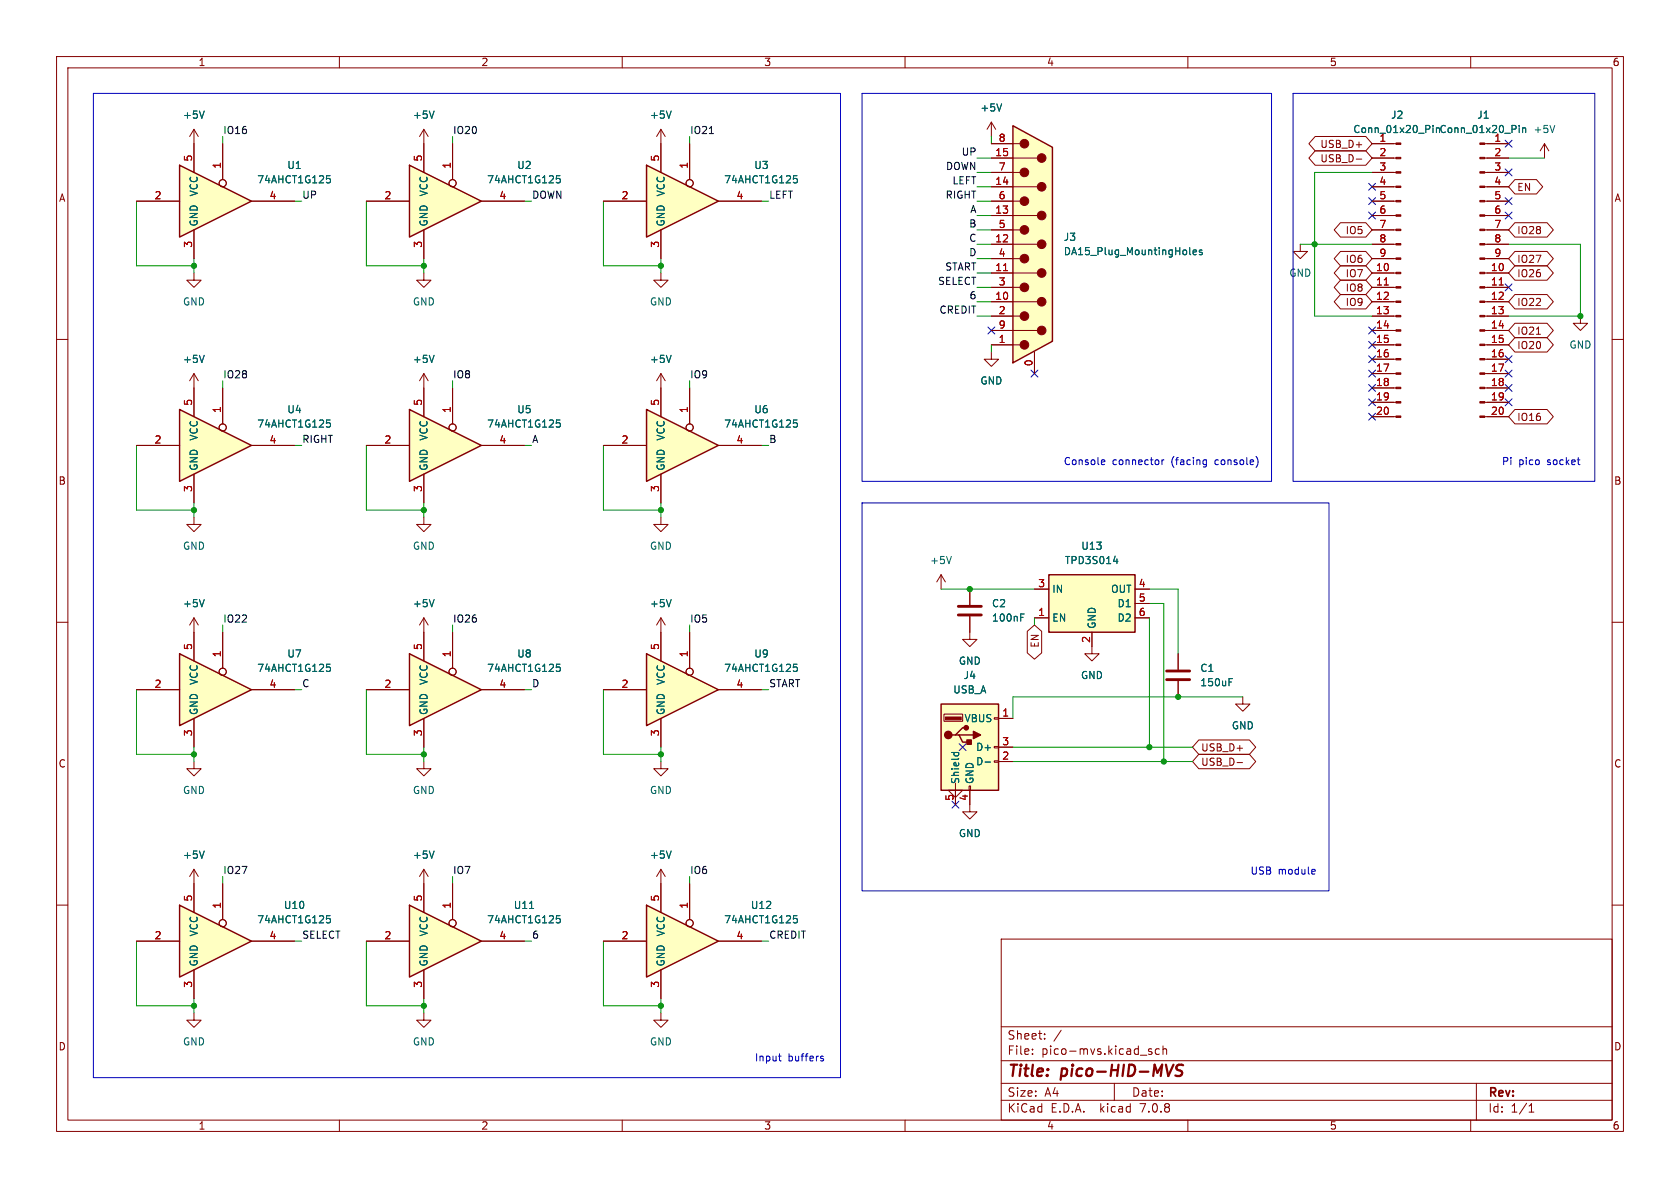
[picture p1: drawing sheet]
<svg xmlns="http://www.w3.org/2000/svg" width="297mm" height="210mm" viewBox="0 0 297 210" stroke-linecap="round" stroke-linejoin="round" font-family="sans-serif">
<g fill="none" stroke="#840000" stroke-width=".18">
<path d="M10 10h277v190h-277zM12 12h273v186h-273zM60 10v2M110 10v2M160 10v2M210 10v2M260 10v2M10 60h2M285 60h2M10 110h2M285 110h2M219.7 123.2v1.3h1.3l-1.3 1.2-1.3-1.2h1.3"/>
<path d="M10 160h2M285 160h2M177 166h108v32h-108zM60 198v2M110 198v2M160 198v2M177 194.5h108M177 191.5h108M177 187.5h108M177 181.5h108M182.5 186.3v.1M182.5 185.5v.1"/>
<path d="M184.7 183.6v.1M184.7 182.8v.1M187.6 182.1l-1.3 2M197 191.5v3M203.6 185.5l-.4-.1-.2 .2 .1 .2 .5 .2v.3h-.6M205 185.5l-.5-.1-.3 .3v.4l.2 .2h.6M205.6 185.5l.2-.1 .4 .1v.9M205.6 184.9v1.5M210 198v2M260 198v2M261 191.5v6.5M270.3 196.6h.9"/>
<path d="M270.3 195.5l.4-.4v1.5"/>
</g>
<path d="M207.5 188.2l-1 2M209.2 188.3a.85 .85 0 0 0-1.1 .1 .45 .45 0 0 0 .2 .8l.4 .1a.49 .49 0 0 1 .3 .5 .49 .49 0 0 1-.5 .4l-.7-.1" fill="none" stroke="#840000" stroke-width=".4"/>
<path d="M31.7 72.4l12.7 6.3-12.7 6.4z" fill="#ffffc2"/>
<path d="M31.7 72.4l12.7 6.3-12.7 6.4z" fill="none" stroke="#840000" stroke-width=".25"/>
<g fill="none" stroke="#840000" stroke-width=".18">
<path d="M24.1 78.7h7.6M34.3 68.6v5.1M39.4 68.6v6.3M44.4 78.7h7.7M34.3 83.8v5.1M74.9 179.1v1.2h1.3l-1.3 1.3-1.2-1.3h1.2"/>
<circle cx="39.4" cy="75.6" r=".63"/>
</g>
<path d="M57.8 74.2h.6M57.9 74.7h.3l.2 .3-.1 .4-.4 .1" fill="none" stroke="#006464" stroke-width=".18"/>
<path d="M179.1 22.2l7 3.8v34.3l-7 3.8z" fill="#ffffc2"/>
<g fill="#840000" stroke="#840000" stroke-width=".18">
<path d="M246.8 73.5h.8v.3h-.8z"/>
<path d="M246.8 71h.8v.2h-.8z"/>
<path d="M246.8 68.5h.8v.2h-.8z"/>
<path d="M246.8 65.9h.8v.3h-.8z"/>
<path d="M246.8 63.4h.8v.2h-.8z"/>
<path d="M246.8 60.8h.8v.3h-.8z"/>
<path d="M246.8 58.3h.8v.2h-.8z"/>
<path d="M246.8 55.8h.8v.2h-.8z"/>
<path d="M246.8 53.2h.8v.3h-.8z"/>
<path d="M246.8 50.7h.8v.2h-.8z"/>
<path d="M246.8 48.1h.8v.3h-.8z"/>
<path d="M246.8 45.6h.8v.2h-.8z"/>
<path d="M246.8 43.1h.8v.2h-.8z"/>
<path d="M246.8 40.5h.8v.3h-.8z"/>
<path d="M246.8 38h.8v.2h-.8z"/>
<path d="M246.8 35.4h.8v.3h-.8z"/>
<path d="M246.8 32.9h.8v.2h-.8z"/>
<path d="M246.8 30.4h.8v.2h-.8z"/>
<path d="M246.8 27.8h.8v.3h-.8z"/>
<path d="M246.8 25.3h.8v.2h-.8z"/>
<path d="M167.1 126.7h2.8v.6h-2.8z"/>
<path d="M261.6 73.5h.9v.3h-.9z"/>
<path d="M261.6 71h.9v.2h-.9z"/>
<path d="M261.6 68.5h.9v.2h-.9z"/>
<path d="M261.6 65.9h.9v.3h-.9z"/>
<path d="M261.6 63.4h.9v.2h-.9z"/>
<path d="M261.6 60.8h.9v.3h-.9z"/>
<path d="M261.6 58.3h.9v.2h-.9z"/>
<path d="M261.6 55.8h.9v.2h-.9z"/>
<path d="M261.6 53.2h.9v.3h-.9z"/>
<path d="M261.6 50.7h.9v.2h-.9z"/>
<path d="M261.6 48.1h.9v.3h-.9z"/>
<path d="M261.6 45.6h.9v.2h-.9z"/>
<path d="M261.6 43.1h.9v.2h-.9z"/>
<path d="M261.6 40.5h.9v.3h-.9z"/>
<path d="M261.6 38h.9v.2h-.9z"/>
<path d="M261.6 35.4h.9v.3h-.9z"/>
<path d="M261.6 32.9h.9v.2h-.9z"/>
<path d="M261.6 30.4h.9v.2h-.9z"/>
<path d="M261.6 27.8h.9v.3h-.9z"/>
<path d="M261.6 25.3h.9v.2h-.9z"/>
<circle cx="181.1" cy="61" r=".76"/>
<circle cx="181.1" cy="55.9" r=".76"/>
<circle cx="181.1" cy="50.8" r=".76"/>
<circle cx="181.1" cy="45.7" r=".76"/>
<circle cx="181.1" cy="40.6" r=".76"/>
<circle cx="181.1" cy="35.6" r=".76"/>
<circle cx="181.1" cy="30.5" r=".76"/>
<circle cx="181.1" cy="25.4" r=".76"/>
<circle cx="184.1" cy="58.4" r=".76"/>
<circle cx="184.1" cy="53.3" r=".76"/>
<circle cx="184.1" cy="48.3" r=".76"/>
<circle cx="184.1" cy="43.2" r=".76"/>
<circle cx="184.1" cy="38.1" r=".76"/>
<circle cx="184.1" cy="33" r=".76"/>
<circle cx="184.1" cy="27.9" r=".76"/>
</g>
<g fill="none" stroke="#840000" stroke-width=".18">
<path d="M175.3 38.1h8.1M175.3 35.6h5M175.3 33h8.1M175.3 30.5h5M175.3 27.9h8.1M175.3 25.4h5M175.3 21.6l-.8 1.3M175.3 21.6v2.5M175.3 21.6l.7 1.3M242.6 38.1h4.2M242.6 35.6h4.2M242.6 33h4.2"/>
<path d="M242.6 30.5h4.2M242.6 27.9h4.2M242.6 25.4h4.2M262.5 38.1h4.2M262.5 35.6h4.2M262.5 33h4.2M262.5 30.5h4.2M262.5 27.9h4.2M262.5 25.4h4.2M273 25.4l-.7 1.3M273 25.4v2.5M273 25.4l.8 1.3"/>
<path d="M116.8 48.3v1.2h1.3l-1.3 1.3-1.2-1.3h1.2M175.3 58.4h8.1M175.3 55.9h5M175.3 53.3h8.1M175.3 50.8h5M175.3 48.3h8.1M175.3 45.7h5M175.3 43.2h8.1M175.3 40.6h5M229.9 43.2v1.3h1.2l-1.2 1.2-1.3-1.2h1.3M242.6 58.4h4.2M242.6 55.9h4.2"/>
<path d="M242.6 53.3h4.2M242.6 50.8h4.2M242.6 48.3h4.2M242.6 45.7h4.2M242.6 43.2h4.2M242.6 40.6h4.2M262.5 58.4h4.2M262.5 55.9h4.2M262.5 53.3h4.2M262.5 50.8h4.2M262.5 48.3h4.2M262.5 45.7h4.2"/>
<path d="M262.5 43.2h4.2M262.5 40.6h4.2M279.4 55.9v1.3h1.3l-1.3 1.2-1.3-1.2h1.3M175.3 62.2v1.3h1.2l-1.2 1.3-1.3-1.3h1.3M175.3 61h5M182.9 62.2v3.8M242.6 61h4.2M242.6 73.7h4.2M242.6 71.1h4.2M242.6 68.6h4.2M242.6 66h4.2M242.6 63.5h4.2"/>
<path d="M262.5 61h4.2M262.5 73.7h4.2M262.5 71.1h4.2M262.5 68.6h4.2M262.5 66h4.2M262.5 63.5h4.2M166.4 101.6l-.8 1.3M166.4 101.6v2.5M166.4 101.6l.7 1.3M171.4 109v4h1.3l-1.3 1.3-1.2-1.3h1.2M171.4 104.1v2.8M182.9 109.2h2.5"/>
<path d="M182.9 104.1h2.5M193 111.8v2.5M200.7 109.2h2.5M200.7 104.1h2.5M200.7 106.7h2.5M34.3 134.6v1.3h1.3l-1.3 1.3-1.3-1.3h1.3M74.9 134.6v1.3h1.3l-1.3 1.3-1.2-1.3h1.2M166.9 126.2h3.3v1.3h-3.3zM168.9 138.4v1.3h1.3l-1.3 1.3-1.3-1.3h1.3v2.5M171.3 138.9h.3v.8h-.3zM171.4 139.7v3.8h1.3l-1.3 1.3-1.2-1.3h1.2M175.8 134.5h.7v.2h-.7z"/>
<path d="M175.8 132h.7v.2h-.7zM175.8 126.9h.7v.2h-.7zM176.5 127h2.6M176.5 134.6h2.6M176.5 132.1h2.6M74.9 153.7l-.7 1.2M74.9 153.7v2.5M74.9 153.7l.8 1.2"/>
</g>
<path d="M179.1 22.2l7 3.8v34.3l-7 3.8zM185.4 101.6h15.3v10.2h-15.3zM166.4 124.5h10.1v15.2h-10.1zM168.9 129.9h.6l.7 1.3h1.2M169.5 129.9h2.6M170.8 128.7h-.6l-1.3 1.2h-.6" fill="none" stroke="#840000" stroke-width=".25"/>
<path d="M177.4 47.8h.7M244.7 50.4h.7M265 50.4h.8" fill="none" stroke="#a90000" stroke-width=".18"/>
<g fill="none" stroke="#006464" stroke-width=".18">
<path d="M177.1 18.4l-.4 1.2M253.3 22.2v.1M253.3 22.6v.8M268.6 22.2v.1M268.6 22.6v.8M269.2 22.6v.8M269.2 22.7l.2-.1 .3 .1v.7M274.9 22.2l-.5 1.2M210.3 43.8v1l.2 .2M210.9 44.6l.6-.1v-.3h-.4l-.2 .2 .1 .6h.5M212.5 44.2h-.3l-.2 .2 .1 .1 .4 .2v.3h-.5M168.2 98.4l-.4 1.2"/>
<path d="M196.8 99.2h.8M197.5 98.8v.8M180.5 109.1h.4M180.5 108.5h.6M168.2 133h1.3M168.7 133l-.1 .4M169.4 133l.1 .4M174.1 134.7h1M76.7 150.4l-.4 1.3"/>
</g>
<path d="M169.4 108.7h4.1M169.4 107.2h4.1" fill="none" stroke="#840000" stroke-width=".51"/>
<g fill="#ffffc2" stroke="#ffffc2" stroke-width=".18">
<path d="M185.4 101.6h15.3v10.2h-15.3z"/>
<path d="M166.4 124.5h10.1v15.2h-10.1z"/>
</g>
<g fill="#840000" stroke="#840000" stroke-width=".25">
<path d="M172.1 129.3l1.3 .6-1.3 .7z"/>
<path d="M170.9 130.8h.8v.8h-.8z"/>
<circle cx="167.6" cy="129.9" r=".63"/>
<circle cx="170.8" cy="128.7" r=".38"/>
</g>
<path d="M114.3 72.4l12.7 6.3-12.7 6.4z" fill="#ffffc2"/>
<path d="M114.3 72.4l12.7 6.3-12.7 6.4z" fill="none" stroke="#840000" stroke-width=".25"/>
<g fill="none" stroke="#840000" stroke-width=".18">
<path d="M106.7 78.7h7.6M116.8 68.6v5.1M121.9 68.6v6.3M127 78.7h7.6M116.8 83.8v5.1"/>
<circle cx="121.9" cy="75.6" r=".63"/>
</g>
<path d="M140.3 74.2h.6M140.4 74.7h.3l.3 .3-.2 .4-.4 .1" fill="none" stroke="#006464" stroke-width=".18"/>
<path d="M31.7 160l12.7 6.4-12.7 6.3z" fill="#ffffc2"/>
<path d="M31.7 160l12.7 6.4-12.7 6.3z" fill="none" stroke="#840000" stroke-width=".25"/>
<g fill="none" stroke="#840000" stroke-width=".18">
<path d="M34.3 153.7v7.6M34.3 153.7l-.8 1.2M34.3 153.7l.8 1.2M39.4 156.2v6.4M24.1 166.4h7.6M34.3 171.5v5M44.4 166.4h7.7"/>
<circle cx="39.4" cy="163.2" r=".63"/>
</g>
<path d="M36.1 150.4l-.4 1.3M57.8 161.9h.6M57.9 162.4h.3l.2 .2-.1 .5h-.4" fill="none" stroke="#006464" stroke-width=".18"/>
<path d="M72.4 29.2l12.7 6.4-12.7 6.3z" fill="#ffffc2"/>
<path d="M72.4 29.2l12.7 6.4-12.7 6.3z" fill="none" stroke="#840000" stroke-width=".25"/>
<g fill="none" stroke="#840000" stroke-width=".18">
<path d="M64.8 35.6h7.6M74.9 22.9v7.6M74.9 22.9l-.7 1.2M74.9 22.9l.8 1.2M80 25.4v6.4M85.1 35.6h7.6M34.3 48.3v1.2h1.3l-1.3 1.3-1.3-1.3h1.3M74.9 40.6v5.1M116.8 109.2l-.7 1.3M116.8 109.2v2.6M116.8 109.2l.8 1.3M193 114.3v1.3h1.3l-1.3 1.2-1.2-1.2h1.2"/>
<path d="M208.3 115.6v2.8M208.3 120.4v2.8"/>
<circle cx="80" cy="32.4" r=".63"/>
</g>
<path d="M76.7 19.6l-.4 1.3M98.4 31.1h.6M98.5 31.5h.3l.3 .3-.2 .5h-.4M118.7 106l-.5 1.3M217.3 120h.6M217.3 120.6h.4" fill="none" stroke="#006464" stroke-width=".18"/>
<path d="M206.2 118.6h4.1M206.2 120.1h4.1" fill="none" stroke="#840000" stroke-width=".51"/>
<path d="M114.3 29.2l12.7 6.4-12.7 6.3z" fill="#ffffc2"/>
<path d="M114.3 29.2l12.7 6.4-12.7 6.3z" fill="none" stroke="#840000" stroke-width=".25"/>
<g fill="none" stroke="#840000" stroke-width=".18">
<path d="M106.7 35.6h7.6M116.8 25.4v5.1M121.9 25.4v6.4M127 35.6h7.6M74.9 48.3v1.2h1.3l-1.3 1.3-1.2-1.3h1.2M116.8 40.6v5.1M34.3 66l-.8 1.3M34.3 66v2.6M34.3 66l.8 1.3M74.9 109.2l-.7 1.3M74.9 109.2v2.6M74.9 109.2l.8 1.3"/>
<path d="M34.3 179.1v1.2h1.3l-1.3 1.3-1.3-1.3h1.3"/>
<circle cx="121.9" cy="32.4" r=".63"/>
</g>
<path d="M140.3 31.1h.6M140.4 31.5h.3l.3 .3-.2 .5h-.4M36.1 62.8l-.4 1.3M76.7 106l-.4 1.3" fill="none" stroke="#006464" stroke-width=".18"/>
<path d="M72.4 160l12.7 6.4-12.7 6.3z" fill="#ffffc2"/>
<path d="M72.4 160l12.7 6.4-12.7 6.3z" fill="none" stroke="#840000" stroke-width=".25"/>
<g fill="none" stroke="#840000" stroke-width=".18">
<path d="M74.9 66v2.6M74.9 66l-.7 1.3M74.9 66l.8 1.3M34.3 109.2l-.8 1.3M34.3 109.2v2.6M34.3 109.2l.8 1.3M74.9 156.2v5.1M80 156.2v6.4M64.8 166.4h7.6M74.9 171.5v5M85.1 166.4h7.6"/>
<circle cx="80" cy="163.2" r=".63"/>
</g>
<path d="M76.7 62.8l-.4 1.3M36.1 106l-.4 1.3M93.6 160.6h.7M98.4 161.9h.6M98.5 162.4h.3l.3 .2-.2 .5h-.4" fill="none" stroke="#006464" stroke-width=".18"/>
<path d="M31.7 115.6l12.7 6.3-12.7 6.4z" fill="#ffffc2"/>
<path d="M31.7 115.6l12.7 6.3-12.7 6.4z" fill="none" stroke="#840000" stroke-width=".25"/>
<g fill="none" stroke="#840000" stroke-width=".18">
<path d="M34.3 91.4v1.3h1.3l-1.3 1.3-1.3-1.3h1.3M34.3 111.8v5M39.4 111.8v6.3M24.1 121.9h7.6M34.3 127v5.1M44.4 121.9h7.7M116.8 179.1v1.2h1.3l-1.3 1.3-1.2-1.3h1.2"/>
<circle cx="39.4" cy="118.7" r=".63"/>
</g>
<path d="M57.8 117.4h.6M57.9 117.9h.3l.2 .2-.1 .5-.4 .1" fill="none" stroke="#006464" stroke-width=".18"/>
<path d="M114.3 160l12.7 6.4-12.7 6.3z" fill="#ffffc2"/>
<path d="M114.3 160l12.7 6.4-12.7 6.3z" fill="none" stroke="#840000" stroke-width=".25"/>
<g fill="none" stroke="#840000" stroke-width=".18">
<path d="M116.8 22.9v2.5M116.8 22.9l-.7 1.2M116.8 22.9l.8 1.2M116.8 156.2v5.1M121.9 156.2v6.4M106.7 166.4h7.6M116.8 171.5v5M127 166.4h7.6"/>
<circle cx="121.9" cy="163.2" r=".63"/>
</g>
<path d="M118.7 19.6l-.5 1.3M140.3 161.9h.6M140.4 162.4h.3l.3 .2-.2 .5h-.4" fill="none" stroke="#006464" stroke-width=".18"/>
<path d="M31.7 29.2l12.7 6.4-12.7 6.3z" fill="#ffffc2"/>
<path d="M31.7 29.2l12.7 6.4-12.7 6.3z" fill="none" stroke="#840000" stroke-width=".25"/>
<g fill="none" stroke="#840000" stroke-width=".18">
<path d="M24.1 35.6h7.6M34.3 25.4v5.1M39.4 25.4v6.4M44.4 35.6h7.7M34.3 40.6v5.1M74.9 91.4v1.3h1.3l-1.3 1.3-1.2-1.3h1.2"/>
<circle cx="39.4" cy="32.4" r=".63"/>
</g>
<path d="M57.8 31.1h.6M57.9 31.5h.3l.2 .3-.1 .5h-.4" fill="none" stroke="#006464" stroke-width=".18"/>
<path d="M72.4 72.4l12.7 6.3-12.7 6.4z" fill="#ffffc2"/>
<path d="M72.4 72.4l12.7 6.3-12.7 6.4z" fill="none" stroke="#840000" stroke-width=".25"/>
<g fill="none" stroke="#840000" stroke-width=".18">
<path d="M64.8 78.7h7.6M74.9 68.6v5.1M80 68.6v6.3M85.1 78.7h7.6M74.9 83.8v5.1"/>
<circle cx="80" cy="75.6" r=".63"/>
</g>
<path d="M98.4 74.2h.6M98.5 74.7h.3l.3 .3-.2 .4-.4 .1" fill="none" stroke="#006464" stroke-width=".18"/>
<path d="M114.3 115.6l12.7 6.3-12.7 6.4z" fill="#ffffc2"/>
<path d="M114.3 115.6l12.7 6.3-12.7 6.4z" fill="none" stroke="#840000" stroke-width=".25"/>
<g fill="none" stroke="#840000" stroke-width=".18">
<path d="M116.8 111.8v5M121.9 111.8v6.3M106.7 121.9h7.6M116.8 134.6v1.3h1.3l-1.3 1.3-1.2-1.3h1.2M116.8 127v5.1M127 121.9h7.6M116.8 153.7v2.5M116.8 153.7l-.7 1.2M116.8 153.7l.8 1.2"/>
<circle cx="121.9" cy="118.7" r=".63"/>
</g>
<path d="M140.3 117.4h.6M140.4 117.9h.3l.3 .2-.2 .5-.4 .1M118.7 150.4l-.5 1.3" fill="none" stroke="#006464" stroke-width=".18"/>
<path d="M72.4 115.6l12.7 6.3-12.7 6.4z" fill="#ffffc2"/>
<path d="M72.4 115.6l12.7 6.3-12.7 6.4z" fill="none" stroke="#840000" stroke-width=".25"/>
<g fill="none" stroke="#840000" stroke-width=".18">
<path d="M24.1 35.6h7.6M34.3 22.9l-.8 1.2M34.3 22.9v7.6M34.3 22.9l.8 1.2M39.4 25.4v6.4M44.4 35.6h7.7M64.8 35.6h7.6M74.9 25.4v5.1M80 25.4v6.4M85.1 35.6h7.6M106.7 35.6h7.6M116.8 25.4v5.1"/>
<path d="M121.9 25.4v6.4M127 35.6h7.6M175.3 35.6h3.8M175.3 25.4h3.8M175.3 27.9h3.8M175.3 30.5h3.8M175.3 33h3.8M175.3 38.1h3.8M232.5 26.7h9l1.1 1.2-1.1 1.3h-9l-1.1-1.3zM232.5 24.1h9l1.1 1.3-1.1 1.3h-9l-1.1-1.3zM237 39.4h4.5l1.1 1.2-1.1 1.3h-4.5l-1.1-1.3zM239.8 28.1h.9"/>
<path d="M242.6 35.6h3.8M242.6 25.4h3.8M242.6 27.9h3.8M242.6 30.5h3.8M242.6 33h3.8M242.6 38.1h3.8M262.9 35.6h3.8M262.9 25.4h3.8M262.9 27.9h3.8M262.9 30.5h3.8M262.9 33h3.8M262.9 38.1h3.8"/>
<path d="M267.8 39.4h5.7l1.1 1.2-1.1 1.3h-5.7l-1.1-1.3zM267.8 31.7h3.8l1.1 1.3-1.1 1.3h-3.8l-1.1-1.3zM34.3 40.6v5.1M74.9 40.6v5.1M116.8 40.6v5.1M175.3 48.3h3.8M175.3 50.8h3.8M175.3 53.3h3.8M175.3 55.9h3.8M175.3 58.4h3.8M175.3 40.6h3.8M175.3 43.2h3.8"/>
<path d="M175.3 45.7h3.8M237 52.1h4.5l1.1 1.2-1.1 1.3h-4.5l-1.1-1.3zM237 47h4.5l1.1 1.3-1.1 1.2h-4.5l-1.1-1.2zM237 44.4h4.5l1.1 1.3-1.1 1.3h-4.5l-1.1-1.3zM237 49.5h4.5l1.1 1.3-1.1 1.3h-4.5l-1.1-1.3zM242.6 48.3h3.8M242.6 50.8h3.8M242.6 53.3h3.8M242.6 55.9h3.8M242.6 58.4h3.8M242.6 40.6h3.8M242.6 43.2h3.8"/>
<path d="M242.6 45.7h3.8M262.9 48.3h3.8M262.9 50.8h3.8M262.9 53.3h3.8M262.9 55.9h3.8M262.9 58.4h3.8M262.9 40.6h3.8M262.9 43.2h3.8M262.9 45.7h3.8M267.8 44.4h5.7l1.1 1.3-1.1 1.3h-5.7l-1.1-1.3zM267.8 47h5.7l1.1 1.3-1.1 1.2h-5.7l-1.1-1.2zM267.8 52.1h5.7l1.1 1.2-1.1 1.3h-5.7l-1.1-1.3z"/>
<path d="M267.8 57.1h5.7l1.1 1.3-1.1 1.3h-5.7l-1.1-1.3zM267.8 59.7h5.7l1.1 1.3-1.1 1.2h-5.7l-1.1-1.2zM271.6 59.1h.7M24.1 78.7h7.6M34.3 68.6v5.1M39.4 68.6v6.3M44.4 78.7h7.7M64.8 78.7h7.6M74.9 68.6v5.1M80 68.6v6.3M85.1 78.7h7.6M106.7 78.7h7.6"/>
<path d="M116.8 66l-.7 1.3M116.8 66v7.7M116.8 66l.8 1.3M121.9 68.6v6.3M127 78.7h7.6M175.3 61h3.8M182.9 62.2v3.8M242.6 61h3.8M242.6 63.5h3.8M242.6 66h3.8M242.6 68.6h3.8M242.6 71.1h3.8"/>
<path d="M242.6 73.7h3.8M262.9 61h3.8M262.9 63.5h3.8M262.9 66h3.8M262.9 68.6h3.8M262.9 71.1h3.8M262.9 73.7h3.8M267.8 72.4h5.7l1.1 1.3-1.1 1.2h-5.7l-1.1-1.2zM34.3 83.8v5.1M74.9 83.8v5.1M116.8 91.4v1.3h1.3l-1.3 1.3-1.2-1.3h1.2M116.8 83.8v5.1"/>
<path d="M34.3 111.8v5M39.4 111.8v6.3M74.9 111.8v5M80 111.8v6.3M116.8 111.8v5M121.9 111.8v6.3M171.4 104.1v2.8M171.4 109v2.8M181.6 111.6l1.3-1.1 1.3 1.1v3.8l-1.3 1.1-1.3-1.1zM182.9 109.2h2.5M182.9 104.1h2.5M193 111.8v2.5"/>
<path d="M200.7 109.2h2.5M200.7 104.1h2.5M200.7 106.7h2.5M208.3 115.6v2.8M24.1 121.9h7.6M34.3 127v5.1M44.4 121.9h7.7M64.8 121.9h7.6M74.9 127v5.1M85.1 121.9h7.6M106.7 121.9h7.6M116.8 127v5.1"/>
<path d="M127 121.9h7.6M168.9 139.7v2.5M171.4 139.7v2.5M176.5 127h2.6M176.5 134.6h2.6M176.5 132.1h2.6M208.3 120.4v2.8M211.9 130.8h9l1.1 1.3-1.1 1.3h-9l-1.1-1.3zM211.9 133.3h9l1.1 1.3-1.1 1.3h-9l-1.1-1.3zM218.7 134.8h1M34.3 156.2v5.1M39.4 156.2v6.4"/>
<path d="M74.9 156.2v5.1M80 156.2v6.4M116.8 156.2v5.1M121.9 156.2v6.4M24.1 166.4h7.6M34.3 171.5v5M44.4 166.4h7.7M64.8 166.4h7.6M74.9 171.5v5M85.1 166.4h7.6M106.7 166.4h7.6M116.8 171.5v5"/>
<path d="M127 166.4h7.6"/>
<circle cx="39.4" cy="32.4" r=".63"/>
<circle cx="80" cy="32.4" r=".63"/>
<circle cx="121.9" cy="32.4" r=".63"/>
<circle cx="39.4" cy="75.6" r=".63"/>
<circle cx="80" cy="75.6" r=".63"/>
<circle cx="121.9" cy="75.6" r=".63"/>
<circle cx="39.4" cy="118.7" r=".63"/>
<circle cx="80" cy="118.7" r=".63"/>
<circle cx="121.9" cy="118.7" r=".63"/>
<circle cx="39.4" cy="163.2" r=".63"/>
<circle cx="80" cy="163.2" r=".63"/>
<circle cx="121.9" cy="163.2" r=".63"/>
</g>
<g fill="none" stroke="#006464" stroke-width=".18">
<path d="M36.1 19.6l-.4 1.3M76.7 19.6l-.4 1.3M118.7 19.6l-.5 1.3M177.1 18.4l-.4 1.2M57.8 31.1h.6M57.9 31.5h.3l.2 .3-.1 .5h-.4M98.4 31.1h.6M98.5 31.5h.3l.3 .3-.2 .5h-.4M140.3 31.1h.6M140.4 31.5h.3l.3 .3-.2 .5h-.4M253.3 22.2v.1M253.3 22.6v.8"/>
<path d="M268.6 22.2v.1M268.6 22.6v.8M269.2 22.6v.8M269.2 22.7l.2-.1 .3 .1v.7M210.3 43.8v1l.2 .2M210.9 44.6l.6-.1v-.3h-.4l-.2 .2 .1 .6h.5M212.5 44.2h-.3l-.2 .2 .1 .1 .4 .2v.3h-.5M36.1 62.8l-.4 1.3M57.8 74.2h.6M57.9 74.7h.3l.2 .3-.1 .4-.4 .1M76.7 62.8l-.4 1.3M98.4 74.2h.6"/>
<path d="M98.5 74.7h.3l.3 .3-.2 .4-.4 .1M118.7 62.8l-.5 1.3M140.3 74.2h.6M140.4 74.7h.3l.3 .3-.2 .4-.4 .1M196.8 99.2h.8M197.5 98.8v.8M36.1 106l-.4 1.3M57.8 117.4h.6M57.9 117.9h.3l.2 .2-.1 .5-.4 .1M76.7 106l-.4 1.3M98.4 117.4h.6M98.5 117.9h.3l.3 .2-.2 .5-.4 .1"/>
<path d="M118.7 106l-.5 1.3M140.3 117.4h.6M140.4 117.9h.3l.3 .2-.2 .5-.4 .1M180.5 109.1h.4M180.5 108.5h.6M217.3 120h.6M168.2 133h1.3M168.7 133l-.1 .4M169.4 133l.1 .4M174.1 134.7h1M217.3 120.6h.4M36.1 150.4l-.4 1.3"/>
<path d="M76.7 150.4l-.4 1.3M118.7 150.4l-.5 1.3M57.8 161.9h.6M57.9 162.4h.3l.2 .2-.1 .5h-.4M93.6 160.6h.7M98.4 161.9h.6M98.5 162.4h.3l.3 .2-.2 .5h-.4M140.3 161.9h.6M140.4 162.4h.3l.3 .2-.2 .5h-.4"/>
</g>
<path d="M125.4 23.6h.7" fill="none" stroke="#0f0f0f" stroke-width=".18"/>
<g fill="none" stroke="#0000c2" stroke-width=".18">
<path d="M16.5 16.5h132.1v174h-132.1zM152.4 16.5h72.4v68.6h-72.4zM228.6 16.5h53.3v68.6h-53.3zM152.4 88.9h82.5v68.6h-82.5zM194.9 81.3l.4 .1v.2l-.6 .1M195.3 82.1h-.4M205.4 81.3v.8M205.8 81.3l-.4 .2M212.9 81.3l.4 .1M213.3 82.1h-.4M213.3 81.3v1l-.1 .2-.3 .1M222.2 80.9l.2 .6-.2 .9"/>
<path d="M232.1 153.7h.3l.1 .3-.6 .1M232.4 154.5h-.3M137.6 186.7h.5M137.9 187.5h.2M145.2 186.7l.3 .1M145.2 187.1l.3 .1 .1 .2-.2 .1h-.2"/>
</g>
<g fill="none" stroke="#009600" stroke-width=".18">
<path d="M24.1 35.6v11.4h10.2M39.4 24.1v1.3M52.1 35.6h1.2M64.8 35.6v11.4h10.1M80 24.1v1.3M92.7 35.6h1.3M106.7 35.6v11.4h10.1M121.9 24.1v1.3M134.6 35.6h1.3M172.7 35.6h2.6M172.7 30.5h2.6M172.7 27.9h2.6"/>
<path d="M172.7 38.1h2.6M172.7 33h2.6M175.3 24.1v1.3M242.6 30.5h-10.2v25.4h10.2M266.7 27.9h6.3M34.3 45.7v2.6M74.9 45.7v2.6M116.8 45.7v2.6M172.7 55.9h2.6M172.7 43.2h2.6M172.7 45.7h2.6M172.7 40.6h2.6"/>
<path d="M172.7 48.3h2.6M172.7 50.8h2.6M172.7 53.3h2.6M229.9 43.2h12.7M266.7 43.2h12.7v12.7h-12.7M24.1 78.7v11.5h10.2M39.4 67.3v1.3M52.1 78.7h1.2M64.8 78.7v11.5h10.1M80 67.3v1.3M92.7 78.7h1.3M106.7 78.7v11.5h10.1"/>
<path d="M121.9 67.3v1.3M134.6 78.7h1.3M175.3 61v1.2M34.3 88.9v2.5M74.9 88.9v2.5M116.8 88.9v2.5M39.4 110.5v1.3M80 110.5v1.3M121.9 110.5v1.3M166.4 104.1h16.5M182.9 109.2v1.3M203.2 109.2v22.9"/>
<path d="M203.2 106.7h2.5v27.9M203.2 104.1h5.1v11.5M24.1 121.9v11.5h10.2M34.3 132.1v2.5M52.1 121.9h1.2M64.8 121.9v11.5h10.1M74.9 132.1v2.5M92.7 121.9h1.3M106.7 121.9v11.5h10.1M116.8 132.1v2.5M134.6 121.9h1.3M179.1 134.6h31.7"/>
<path d="M179.1 132.1h31.7M219.7 123.2h-40.6v3.8M39.4 154.9v1.3M80 154.9v1.3M121.9 154.9v1.3M24.1 166.4v11.4h10.2M34.3 176.5v2.6M52.1 166.4h1.2M64.8 166.4v11.4h10.1M74.9 176.5v2.6M92.7 166.4h1.3M106.7 166.4v11.4h10.1"/>
<path d="M116.8 176.5v2.6M134.6 166.4h1.3"/>
</g>
<g fill="none" stroke="#000084" stroke-width=".18">
<path d="M242 32.4l1.2 1.2M242 35l1.2 1.2M242 37.5l1.2 1.2M243.2 32.4l-1.2 1.2M243.2 35l-1.2 1.2M243.2 37.5l-1.2 1.2M266.1 35l1.2 1.2M266.1 24.8l1.2 1.2M266.1 37.5l1.2 1.2M266.1 29.9l1.2 1.2M267.3 35l-1.2 1.2M267.3 24.8l-1.2 1.2"/>
<path d="M267.3 37.5l-1.2 1.2M267.3 29.9l-1.2 1.2M174.7 57.8l1.2 1.2M175.9 57.8l-1.2 1.2M242 57.8l1.2 1.2M243.2 57.8l-1.2 1.2M266.1 50.2l1.2 1.2M267.3 50.2l-1.2 1.2M182.3 65.4l1.2 1.2M183.5 65.4l-1.2 1.2M242 70.5l1.2 1.2M242 60.4l1.2 1.2"/>
<path d="M242 68l1.2 1.2M242 62.9l1.2 1.2M242 65.4l1.2 1.2M242 73.1l1.2 1.2M243.2 70.5l-1.2 1.2M243.2 60.4l-1.2 1.2M243.2 68l-1.2 1.2M243.2 62.9l-1.2 1.2M243.2 65.4l-1.2 1.2M243.2 73.1l-1.2 1.2M266.1 62.9l1.2 1.2M266.1 70.5l1.2 1.2"/>
<path d="M266.1 68l1.2 1.2M266.1 65.4l1.2 1.2M267.3 62.9l-1.2 1.2M267.3 70.5l-1.2 1.2M267.3 68l-1.2 1.2M267.3 65.4l-1.2 1.2M169.6 131.5l1.2 1.2M170.8 131.5l-1.2 1.2M168.3 141.6l1.2 1.2M169.5 141.6l-1.2 1.2"/>
</g>
<path d="M177.4 47.8h.7M244.7 50.4h.7M265 50.4h.8" fill="none" stroke="#a90000" stroke-width=".18"/>
<g fill="#009600" stroke="#009600" stroke-width=".18">
<circle cx="205.7" cy="134.6" r=".46"/>
<circle cx="203.2" cy="132.1" r=".46"/>
<circle cx="208.3" cy="123.2" r=".46"/>
<circle cx="171.4" cy="104.1" r=".46"/>
<circle cx="116.8" cy="177.8" r=".46"/>
<circle cx="74.9" cy="177.8" r=".46"/>
<circle cx="34.3" cy="133.4" r=".46"/>
<circle cx="34.3" cy="177.8" r=".46"/>
<circle cx="116.8" cy="90.2" r=".46"/>
<circle cx="34.3" cy="47" r=".46"/>
<circle cx="34.3" cy="90.2" r=".46"/>
<circle cx="116.8" cy="47" r=".46"/>
<circle cx="279.4" cy="55.9" r=".46"/>
<circle cx="74.9" cy="47" r=".46"/>
<circle cx="74.9" cy="133.4" r=".46"/>
<circle cx="116.8" cy="133.4" r=".46"/>
<circle cx="74.9" cy="90.2" r=".46"/>
<circle cx="232.4" cy="43.2" r=".46"/>
</g>
<g font-size="2.8" fill="#840000">
<text x="178" y="190.9">Title:</text>
<text x="187.7" y="190.9">pico-HID-MVS</text>
</g>
<g font-size="2.1" fill="#840000">
<text x="178" y="184">Sheet:</text>
<text x="178" y="186.7">File:</text>
<text x="184.1" y="186.7">pico-mvs.kicad_sch</text>
<text x="178" y="196.9">KiCad</text>
<text x="178" y="194.1">Size:</text>
<text x="184.7" y="194.1">A4</text>
<text x="185.7" y="196.9">E.D.A.</text>
<text x="194.6" y="196.9">kicad</text>
<text x="200" y="194.1">Date:</text>
<text x="201.8" y="196.9">7.0.8</text>
<text x="263" y="194.3">Rev:</text>
<text x="263" y="196.9">Id:</text>
<text x="267.1" y="196.9">1/1</text>
</g>
<g font-size="1.8" fill="#840000">
<text x="35" y="11.9">1</text>
<text x="85" y="11.9">2</text>
<text x="135" y="11.9">3</text>
<text x="185" y="11.9">4</text>
<text x="235" y="11.9">5</text>
<text x="285" y="11.9">6</text>
<text x="233.3" y="28.9">USB_D-</text>
<text x="233.3" y="26.4">USB_D+</text>
<text x="10.3" y="35.9">A</text>
<text x="268.1" y="34">EN</text>
<text x="285.3" y="35.9">A</text>
<text x="237.8" y="41.6">IO5</text>
<text x="268.1" y="41.6">IO28</text>
<text x="237.8" y="46.7">IO6</text>
<text x="268.1" y="46.7">IO27</text>
<text x="237.8" y="49.2">IO7</text>
<text x="237.8" y="51.8">IO8</text>
<text x="268.1" y="49.2">IO26</text>
<text x="237.8" y="54.3">IO9</text>
<text x="268.1" y="54.3">IO22</text>
<text x="268.1" y="59.4">IO21</text>
<text x="268.1" y="61.9">IO20</text>
<text x="268.1" y="74.6">IO16</text>
<text x="10.3" y="85.9">B</text>
<text x="285.3" y="85.9">B</text>
<text x="183.8" y="114.6" transform="rotate(-90 183.8 114.6)">EN</text>
<text x="10.3" y="135.9">C</text>
<text x="212.2" y="133">USB_D+</text>
<text x="212.2" y="135.6">USB_D-</text>
<text x="285.3" y="135.9">C</text>
<text x="10.3" y="185.9">D</text>
<text x="285.3" y="185.9">D</text>
<text x="35" y="199.9">1</text>
<text x="85" y="199.9">2</text>
<text x="135" y="199.9">3</text>
<text x="185" y="199.9">4</text>
<text x="235" y="199.9">5</text>
<text x="285" y="199.9">6</text>
</g>
<g font-size="1.8" fill="#006464">
<text x="32.3" y="21.2">+5V</text>
<text x="72.9" y="21.2">+5V</text>
<text x="114.8" y="21.2">+5V</text>
<text x="173.2" y="19.9">+5V</text>
<text x="239.1" y="23.7">Conn_01x20_Pin</text>
<text x="245.8" y="21.2">J2</text>
<text x="254.4" y="23.7">Conn_01x20_Pin</text>
<text x="261.1" y="21.2">J1</text>
<text x="271" y="23.7">+5V</text>
<text x="35.2" y="34.8" transform="rotate(-90 35.2 34.8)">VCC</text>
<text x="45.4" y="32.6">74AHCT1G125</text>
<text x="50.7" y="30.1">U1</text>
<text x="75.8" y="34.8" transform="rotate(-90 75.8 34.8)">VCC</text>
<text x="86" y="32.6">74AHCT1G125</text>
<text x="91.3" y="30.1">U2</text>
<text x="117.7" y="34.8" transform="rotate(-90 117.7 34.8)">VCC</text>
<text x="127.9" y="32.6">74AHCT1G125</text>
<text x="133.2" y="30.1">U3</text>
<text x="35.2" y="40.1" transform="rotate(-90 35.2 40.1)">GND</text>
<text x="75.8" y="40.1" transform="rotate(-90 75.8 40.1)">GND</text>
<text x="117.7" y="40.1" transform="rotate(-90 117.7 40.1)">GND</text>
<text x="188" y="42.8">J3</text>
<text x="188" y="45.3">DA15_Plug_MountingHoles</text>
<text x="227.8" y="49.1">GND</text>
<text x="32.3" y="54.2">GND</text>
<text x="72.9" y="54.2">GND</text>
<text x="114.8" y="54.2">GND</text>
<text x="32.3" y="64.4">+5V</text>
<text x="72.9" y="64.4">+5V</text>
<text x="114.8" y="64.4">+5V</text>
<text x="277.4" y="61.8">GND</text>
<text x="173.2" y="68.2">GND</text>
<text x="35.2" y="78" transform="rotate(-90 35.2 78)">VCC</text>
<text x="45.4" y="75.8">74AHCT1G125</text>
<text x="50.7" y="73.3">U4</text>
<text x="75.8" y="78" transform="rotate(-90 75.8 78)">VCC</text>
<text x="86" y="75.8">74AHCT1G125</text>
<text x="91.3" y="73.3">U5</text>
<text x="117.7" y="78" transform="rotate(-90 117.7 78)">VCC</text>
<text x="127.9" y="75.8">74AHCT1G125</text>
<text x="133.2" y="73.3">U6</text>
<text x="35.2" y="83.3" transform="rotate(-90 35.2 83.3)">GND</text>
<text x="75.8" y="83.3" transform="rotate(-90 75.8 83.3)">GND</text>
<text x="117.7" y="83.3" transform="rotate(-90 117.7 83.3)">GND</text>
<text x="32.3" y="97.4">GND</text>
<text x="72.9" y="97.4">GND</text>
<text x="114.8" y="97.4">GND</text>
<text x="164.3" y="99.9">+5V</text>
<text x="188.2" y="99.9">TPD3S014</text>
<text x="191.1" y="97.4">U13</text>
<text x="32.3" y="107.5">+5V</text>
<text x="72.9" y="107.5">+5V</text>
<text x="114.8" y="107.5">+5V</text>
<text x="175.3" y="107.5">C2</text>
<text x="185.9" y="105">IN</text>
<text x="196.3" y="105">OUT</text>
<text x="197.5" y="107.5">D1</text>
<text x="175.3" y="110.1">100nF</text>
<text x="185.9" y="110.1">EN</text>
<text x="193.9" y="111.3" transform="rotate(-90 193.9 111.3)">GND</text>
<text x="197.5" y="110.1">D2</text>
<text x="45.4" y="119">74AHCT1G125</text>
<text x="50.7" y="116.4">U7</text>
<text x="86" y="119">74AHCT1G125</text>
<text x="91.3" y="116.4">U8</text>
<text x="127.9" y="119">74AHCT1G125</text>
<text x="133.2" y="116.4">U9</text>
<text x="169.4" y="117.7">GND</text>
<text x="212.1" y="119">C1</text>
<text x="35.2" y="121.2" transform="rotate(-90 35.2 121.2)">VCC</text>
<text x="75.8" y="121.2" transform="rotate(-90 75.8 121.2)">VCC</text>
<text x="117.7" y="121.2" transform="rotate(-90 117.7 121.2)">VCC</text>
<text x="168.4" y="122.8">USB_A</text>
<text x="170.3" y="120.2">J4</text>
<text x="191" y="120.2">GND</text>
<text x="212.1" y="121.5">150uF</text>
<text x="35.2" y="126.5" transform="rotate(-90 35.2 126.5)">GND</text>
<text x="75.8" y="126.5" transform="rotate(-90 75.8 126.5)">GND</text>
<text x="117.7" y="126.5" transform="rotate(-90 117.7 126.5)">GND</text>
<text x="170.4" y="127.9">VBUS</text>
<text x="217.7" y="129.1">GND</text>
<text x="172.5" y="135.5">D-</text>
<text x="172.5" y="132.9">D+</text>
<text x="32.3" y="140.6">GND</text>
<text x="72.9" y="140.6">GND</text>
<text x="114.8" y="140.6">GND</text>
<text x="169.8" y="138.7" transform="rotate(-90 169.8 138.7)">Shield</text>
<text x="172.3" y="138.7" transform="rotate(-90 172.3 138.7)">GND</text>
<text x="169.4" y="148.2">GND</text>
<text x="32.3" y="152">+5V</text>
<text x="72.9" y="152">+5V</text>
<text x="114.8" y="152">+5V</text>
<text x="50.1" y="160.9">U10</text>
<text x="90.7" y="160.9">U11</text>
<text x="132.6" y="160.9">U12</text>
<text x="35.2" y="165.6" transform="rotate(-90 35.2 165.6)">VCC</text>
<text x="45.4" y="163.4">74AHCT1G125</text>
<text x="75.8" y="165.6" transform="rotate(-90 75.8 165.6)">VCC</text>
<text x="86" y="163.4">74AHCT1G125</text>
<text x="117.7" y="165.6" transform="rotate(-90 117.7 165.6)">VCC</text>
<text x="127.9" y="163.4">74AHCT1G125</text>
<text x="35.2" y="170.9" transform="rotate(-90 35.2 170.9)">GND</text>
<text x="75.8" y="170.9" transform="rotate(-90 75.8 170.9)">GND</text>
<text x="117.7" y="170.9" transform="rotate(-90 117.7 170.9)">GND</text>
<text x="32.3" y="185">GND</text>
<text x="72.9" y="185">GND</text>
<text x="114.8" y="185">GND</text>
</g>
<g font-size="1.8" fill="#0f0f0f">
<text x="39.4" y="23.8">IO16</text>
<text x="80" y="23.8">IO20</text>
<text x="121.9" y="23.8">IO21</text>
<text x="169.9" y="27.6">UP</text>
<text x="53.3" y="35.2">UP</text>
<text x="94" y="35.2">DOWN</text>
<text x="135.9" y="35.2">LEFT</text>
<text x="167.1" y="35.2">RIGHT</text>
<text x="167.1" y="30.1">DOWN</text>
<text x="168.3" y="32.7">LEFT</text>
<text x="171.2" y="40.3">B</text>
<text x="171.4" y="37.8">A</text>
<text x="167" y="47.9">START</text>
<text x="171.2" y="45.4">D</text>
<text x="171.2" y="42.8">C</text>
<text x="165.7" y="50.5">SELECT</text>
<text x="171.3" y="53">6</text>
<text x="166" y="55.5">CREDIT</text>
<text x="39.4" y="67">IO28</text>
<text x="80" y="67">IO8</text>
<text x="121.9" y="67">IO9</text>
<text x="53.3" y="78.4">RIGHT</text>
<text x="94" y="78.4">A</text>
<text x="135.9" y="78.4">B</text>
<text x="39.4" y="110.1">IO22</text>
<text x="80" y="110.1">IO26</text>
<text x="121.9" y="110.1">IO5</text>
<text x="53.3" y="121.6">C</text>
<text x="94" y="121.6">D</text>
<text x="135.9" y="121.6">START</text>
<text x="39.4" y="154.6">IO27</text>
<text x="80" y="154.6">IO7</text>
<text x="121.9" y="154.6">IO6</text>
<text x="53.3" y="166">SELECT</text>
<text x="94" y="166">6</text>
<text x="135.9" y="166">CREDIT</text>
</g>
<g font-size="1.8" fill="#a90000">
<text x="34" y="28.6" transform="rotate(-90 34 28.6)">5</text>
<text x="39.1" y="29.9" transform="rotate(-90 39.1 29.9)">1</text>
<text x="74.7" y="28.6" transform="rotate(-90 74.7 28.6)">5</text>
<text x="79.8" y="29.9" transform="rotate(-90 79.8 29.9)">1</text>
<text x="116.6" y="28.6" transform="rotate(-90 116.6 28.6)">5</text>
<text x="121.7" y="29.9" transform="rotate(-90 121.7 29.9)">1</text>
<text x="175.9" y="27.7">15</text>
<text x="176.5" y="25.1">8</text>
<text x="243.8" y="25.1">1</text>
<text x="243.8" y="27.7">2</text>
<text x="264.1" y="25.1">1</text>
<text x="264.1" y="27.7">2</text>
<text x="27.2" y="35.3">2</text>
<text x="47.6" y="35.3">4</text>
<text x="67.9" y="35.3">2</text>
<text x="88.2" y="35.3">4</text>
<text x="109.8" y="35.3">2</text>
<text x="130.1" y="35.3">4</text>
<text x="175.9" y="32.8">14</text>
<text x="176.5" y="35.3">6</text>
<text x="176.5" y="30.2">7</text>
<text x="243.8" y="30.2">3</text>
<text x="243.8" y="32.8">4</text>
<text x="243.8" y="35.3">5</text>
<text x="264.1" y="30.2">3</text>
<text x="264.1" y="32.8">4</text>
<text x="264.1" y="35.3">5</text>
<text x="175.9" y="37.8">13</text>
<text x="176.5" y="40.4">5</text>
<text x="243.8" y="37.8">6</text>
<text x="243.8" y="40.4">7</text>
<text x="264.1" y="37.8">6</text>
<text x="264.1" y="40.4">7</text>
<text x="34" y="43.9" transform="rotate(-90 34 43.9)">3</text>
<text x="74.7" y="43.9" transform="rotate(-90 74.7 43.9)">3</text>
<text x="116.6" y="43.9" transform="rotate(-90 116.6 43.9)">3</text>
<text x="175.9" y="42.9">12</text>
<text x="176.5" y="45.5">4</text>
<text x="243.8" y="42.9">8</text>
<text x="243.8" y="45.5">9</text>
<text x="264.1" y="42.9">8</text>
<text x="264.1" y="45.5">9</text>
<text x="175.9" y="53.1">10</text>
<text x="175.9" y="48">11</text>
<text x="176.5" y="50.5">3</text>
<text x="243.2" y="48">10</text>
<text x="243.2" y="50.5">11</text>
<text x="243.2" y="53.1">12</text>
<text x="263.5" y="48">10</text>
<text x="263.5" y="50.5">11</text>
<text x="263.5" y="53.1">12</text>
<text x="176.5" y="55.6">2</text>
<text x="176.5" y="58.2">9</text>
<text x="243.2" y="55.6">13</text>
<text x="243.2" y="58.2">14</text>
<text x="263.5" y="55.6">13</text>
<text x="263.5" y="58.2">14</text>
<text x="176.5" y="60.7">1</text>
<text x="182.6" y="64.8" transform="rotate(-90 182.6 64.8)">0</text>
<text x="243.2" y="60.7">15</text>
<text x="243.2" y="63.2">16</text>
<text x="243.2" y="65.8">17</text>
<text x="263.5" y="60.7">15</text>
<text x="263.5" y="63.2">16</text>
<text x="263.5" y="65.8">17</text>
<text x="34" y="71.8" transform="rotate(-90 34 71.8)">5</text>
<text x="74.7" y="71.8" transform="rotate(-90 74.7 71.8)">5</text>
<text x="116.6" y="71.8" transform="rotate(-90 116.6 71.8)">5</text>
<text x="243.2" y="68.3">18</text>
<text x="243.2" y="70.9">19</text>
<text x="263.5" y="68.3">18</text>
<text x="263.5" y="70.9">19</text>
<text x="39.1" y="73.1" transform="rotate(-90 39.1 73.1)">1</text>
<text x="79.8" y="73.1" transform="rotate(-90 79.8 73.1)">1</text>
<text x="121.7" y="73.1" transform="rotate(-90 121.7 73.1)">1</text>
<text x="243.2" y="73.4">20</text>
<text x="263.5" y="73.4">20</text>
<text x="27.2" y="78.5">2</text>
<text x="47.6" y="78.5">4</text>
<text x="67.9" y="78.5">2</text>
<text x="88.2" y="78.5">4</text>
<text x="109.8" y="78.5">2</text>
<text x="130.1" y="78.5">4</text>
<text x="34" y="87.1" transform="rotate(-90 34 87.1)">3</text>
<text x="74.7" y="87.1" transform="rotate(-90 74.7 87.1)">3</text>
<text x="116.6" y="87.1" transform="rotate(-90 116.6 87.1)">3</text>
<text x="183.4" y="103.9">3</text>
<text x="201.2" y="103.9">4</text>
<text x="201.2" y="106.4">5</text>
<text x="183.4" y="109">1</text>
<text x="192.8" y="113.7" transform="rotate(-90 192.8 113.7)">2</text>
<text x="201.2" y="109">6</text>
<text x="34" y="115" transform="rotate(-90 34 115)">5</text>
<text x="39.1" y="116.3" transform="rotate(-90 39.1 116.3)">1</text>
<text x="74.7" y="115" transform="rotate(-90 74.7 115)">5</text>
<text x="79.8" y="116.3" transform="rotate(-90 79.8 116.3)">1</text>
<text x="116.6" y="115" transform="rotate(-90 116.6 115)">5</text>
<text x="121.7" y="116.3" transform="rotate(-90 121.7 116.3)">1</text>
<text x="27.2" y="121.7">2</text>
<text x="47.6" y="121.7">4</text>
<text x="67.9" y="121.7">2</text>
<text x="88.2" y="121.7">4</text>
<text x="109.8" y="121.7">2</text>
<text x="130.1" y="121.7">4</text>
<text x="34" y="130.2" transform="rotate(-90 34 130.2)">3</text>
<text x="74.7" y="130.2" transform="rotate(-90 74.7 130.2)">3</text>
<text x="116.6" y="130.2" transform="rotate(-90 116.6 130.2)">3</text>
<text x="177.1" y="126.7">1</text>
<text x="177.1" y="131.8">3</text>
<text x="177.1" y="134.4">2</text>
<text x="168.7" y="141.7" transform="rotate(-90 168.7 141.7)">5</text>
<text x="171.2" y="141.7" transform="rotate(-90 171.2 141.7)">4</text>
<text x="34" y="159.5" transform="rotate(-90 34 159.5)">5</text>
<text x="39.1" y="160.7" transform="rotate(-90 39.1 160.7)">1</text>
<text x="74.7" y="159.5" transform="rotate(-90 74.7 159.5)">5</text>
<text x="79.8" y="160.7" transform="rotate(-90 79.8 160.7)">1</text>
<text x="116.6" y="159.5" transform="rotate(-90 116.6 159.5)">5</text>
<text x="121.7" y="160.7" transform="rotate(-90 121.7 160.7)">1</text>
<text x="27.2" y="166.1">2</text>
<text x="47.6" y="166.1">4</text>
<text x="67.9" y="166.1">2</text>
<text x="88.2" y="166.1">4</text>
<text x="109.8" y="166.1">2</text>
<text x="130.1" y="166.1">4</text>
<text x="34" y="174.7" transform="rotate(-90 34 174.7)">3</text>
<text x="74.7" y="174.7" transform="rotate(-90 74.7 174.7)">3</text>
<text x="116.6" y="174.7" transform="rotate(-90 116.6 174.7)">3</text>
</g>
<g font-size="1.8" fill="#0000c2">
<text x="188" y="82.3">Console</text>
<text x="196.6" y="82.3">connector</text>
<text x="207.2" y="82.3">(facing</text>
<text x="215.1" y="82.3">console)</text>
<text x="265.4" y="82.3">Pi</text>
<text x="268.5" y="82.3">pico</text>
<text x="273.6" y="82.3">socket</text>
<text x="221" y="154.7">USB</text>
<text x="226" y="154.7">module</text>
<text x="133.3" y="187.7">Input</text>
<text x="139.3" y="187.7">buffers</text>
</g>
</svg>
